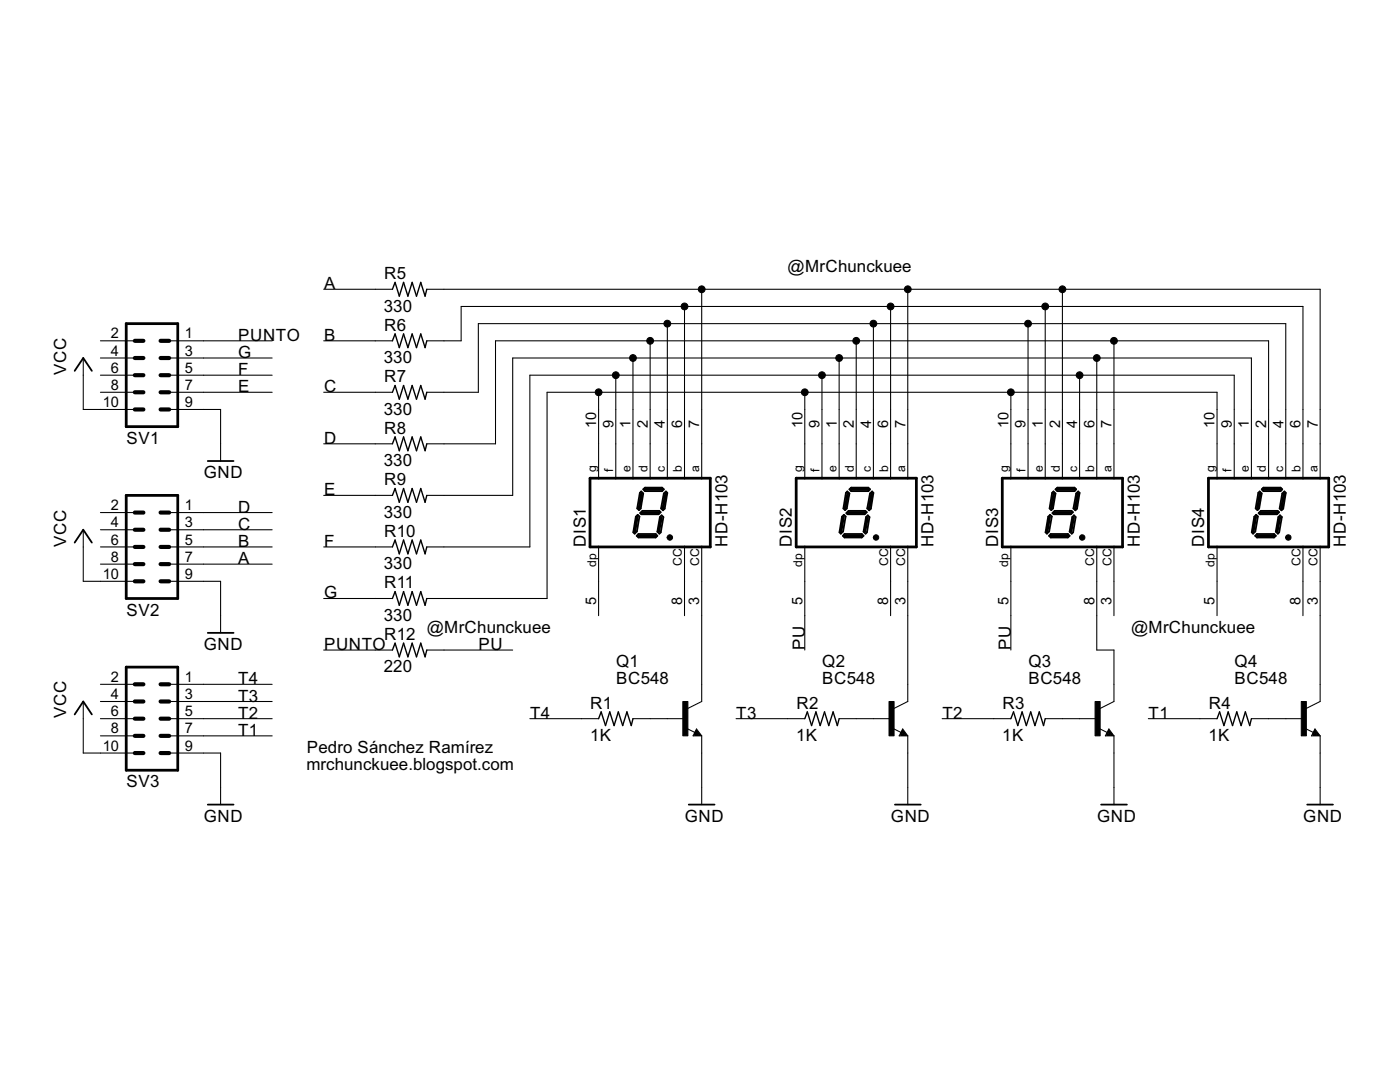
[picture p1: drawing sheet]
<svg xmlns="http://www.w3.org/2000/svg" width="279mm" height="216mm" viewBox="0 0 279 216" stroke-linecap="round" stroke-linejoin="round" font-family="sans-serif">
<path d="M133.5 107.3h.4M174.7 107.3h.3M215.8 107.3h.4M256.9 107.3h.4" fill="none" stroke="#000" stroke-width=".42"/>
<g fill="none" stroke="#000" stroke-width=".36">
<path d="M14.9 74l1.7-2.6 1.7 2.6M41.5 92h5.1M128 98.1l.4 .4-.5 3-.4 .3-.3-.3 .5-3.2zM128.4 97.6l.3-.3h3.4l.4 .3-.4 .4h-3.4zM132.5 98.5l.4-.4 .3 .2-.5 3.2-.4 .3-.4-.3zM168.8 98.3l.3-.2 .4 .4-.5 3-.3 .3-.4-.3zM169.5 97.6l.4-.3h3.4l.3 .3-.3 .4h-3.4zM173.6 98.5l.5-.4 .2 .2-.5 3.2-.3 .3-.4-.3zM210.2 98.1l.5 .4-.6 3-.3 .3-.3-.3 .5-3.2zM210.7 97.6l.3-.3h3.4l.4 .3-.4 .4h-3.4zM215.2 98.1l.3 .2-.6 3.2-.3 .3-.4-.3 .6-3zM251.1 98.3l.3-.2 .4 .4-.5 3-.3 .3-.4-.3z"/>
<path d="M251.8 97.6l.3-.3h3.5l.3 .3-.3 .4h-3.5zM255.9 98.5l.4-.4 .3 .2-.5 3.2-.4 .3-.3-.3zM14.9 108.3l1.7-2.6 1.7 2.6M126.9 103.1l.4-.4 .3 .4-.5 2.9-.4 .5-.3-.3zM127.1 106.9l.3-.3h3.5l.3 .3-.3 .4h-3.5zM128.2 101.9h3.4l.2 .3-.4 .4h-3.4l-.2-.2zM131.7 103.2l.3-.4 .4 .4-.5 3-.3 .3-.4-.4zM168.4 102.7l.4 .4-.5 2.9-.5 .5-.3-.3 .5-3.1zM168.6 106.6h3.4l.3 .3-.3 .4h-3.4l-.4-.4zM169.4 101.9h3.3l.3 .3-.4 .4h-3.5l-.2-.2zM172.8 103.2l.4-.4 .3 .4-.5 3-.3 .3-.4-.4zM209.2 103.1l.4-.4 .3 .4-.5 2.9-.5 .5-.2-.3z"/>
<path d="M209.7 106.6h3.4l.4 .3-.4 .4h-3.4l-.3-.4zM210.5 101.9h3.3l.3 .3-.4 .4h-3.4l-.3-.2zM214 103.2l.3-.4 .4 .4-.5 3-.3 .3-.4-.4zM250.7 102.7l.3 .4-.5 2.9-.4 .5-.3-.3 .5-3.1zM250.8 106.6h3.5l.3 .3-.3 .4h-3.5l-.3-.4zM251.6 101.9h3.4l.3 .3-.5 .4h-3.4l-.2-.2zM255.1 103.2l.4-.4 .3 .4-.5 3-.3 .3-.4-.4zM41.5 126.3h5.1M14.9 142.6l1.7-2.6 1.7 2.6M139 146.2l.2 .3h-.5l.3-.7 .7 .9h-1M180.1 146.2l.2 .3h-.5l.3-.7 .7 .9h-1M221.3 146.2l.2 .3h-.6l.4-.7 .7 .9h-1.1"/>
<path d="M262.4 146.2l.2 .3h-.5l.3-.7 .7 .9h-1M41.5 160.5h5.1M137.5 160.5h5.1M178.6 160.5h5.1M219.8 160.5h5.1M260.9 160.5h5.1"/>
</g>
<g fill="none" stroke="#000" stroke-width=".55">
<path d="M25.2 64.6h10.3v20.5h-10.3zM25.2 98.8h10.3v20.6h-10.3zM117.8 95.4h24v13.7h-24zM128 98.5l-.5 2.9M128.7 97.6h3.4M132.8 98.5l-.5 2.9M158.9 95.4h24v13.7h-24zM169.2 98.5l-.5 2.9M169.9 97.6h3.4M174 98.5l-.5 2.9M200 95.4h24v13.7h-24zM210.3 98.5l-.5 2.9"/>
<path d="M211 97.6h3.4M215.1 98.5l-.5 2.9M241.2 95.4h24v13.7h-24zM251.5 98.5l-.5 2.9M252.1 97.6h3.5M256.3 98.5l-.6 2.9M127.2 103.1l-.5 3.1M127.5 106.9h3.3M128 102.3h3.5M132 103.3l-.5 2.7M168.3 103.1l-.5 3.1M168.7 106.9h3.2"/>
<path d="M169.2 102.3h3.4M173.1 103.3l-.5 2.7M209.5 103.1l-.6 3.1M209.8 106.9h3.3M210.3 102.3h3.4M214.2 103.3l-.5 2.7M250.6 103.1l-.5 3.1M251 106.9h3.2M251.5 102.3h3.4M255.4 103.3l-.5 2.7M25.2 133.1h10.3v20.6h-10.3z"/>
</g>
<g fill="none" stroke="#000" stroke-width=".21">
<path d="M64.6 57.7h13.7M85.2 57.7h178.3v37.9M140 57.7v37.9M181.2 57.7v37.9M212 57.7v37.9M16.6 71.4v10.3h10.3M20 68h6.9M20 71.4h6.9M20 74.9h6.9M20 78.3h6.9M33.8 68h20.5M33.8 71.4h20.5"/>
<path d="M33.8 74.9h20.5M33.8 78.3h20.5M64.6 68h13.7M64.6 78.3h13.7M85.2 68h6.8v-6.8h168v34.4M85.2 78.3h10.3v-13.7h161.1v31M119.5 78.3v17.3M122.9 74.9v20.7M126.3 71.4v24.2M129.8 68v27.6M133.2 64.6v31M136.6 61.2v34.4"/>
<path d="M160.6 78.3v17.3M164 74.9v20.7M167.5 71.4v24.2M170.9 68v27.6M174.3 64.6v31M177.7 61.2v34.4M201.7 78.3v17.3M205.2 64.6v31M208.6 61.2v34.4M215.5 74.9v20.7M218.9 71.4v24.2M222.3 68v27.6"/>
<path d="M33.8 81.7h10.2v10.3M64.6 88.6h13.7M64.6 98.8h13.7M85.2 88.6h13.7v-20.6h154.3v27.6M242.9 95.6v-17.3h-133.7v41.1h-24M246.3 95.6v-20.7h-140.6v34.2h-20.5M249.7 95.6v-24.2h-147.4v27.4h-17.1M16.6 105.7v10.3h10.3M20 102.3h6.9M20 105.7h6.9M20 109.1h6.9M20 112.6h6.9"/>
<path d="M33.8 102.3h20.5M33.8 105.7h20.5M33.8 109.1h20.5M33.8 112.6h20.5M33.8 116h10.2v10.3M64.6 109.1h13.7M64.6 119.4h13.7M119.5 109v13.9M136.6 109v13.9M140 109v31l-2.7 1.4M160.6 109v20.7M177.7 109v13.9"/>
<path d="M181.2 109v31l-2.8 1.4M201.7 109v20.7M218.9 109v20.7h3.4v10.3l-2.7 1.4M222.3 109v13.9M242.9 109v13.9M260 109v13.9M263.5 109v31l-2.8 1.4M16.6 140v10.3h10.3M20 136.5h6.9M20 140h6.9M33.8 136.5h20.5M33.8 140h20.5"/>
<path d="M64.6 129.7h13.7M85.2 129.7h17.1M20 146.8h6.9M20 143.4h6.9M33.8 146.8h20.5M33.8 143.4h20.5M33.8 150.3h10.2v10.2M105.7 143.4h13.8M126.3 143.4h10.3M137 145.3l1.7 .9M139 145.5l1 1.3h-1.7zM140 146.8v13.7"/>
<path d="M146.9 143.4h13.7M167.5 143.4h10.2M178.2 145.3l1.6 .9M180.1 145.5l1.1 1.3h-1.7zM181.2 146.8v13.7M188 143.4h13.7M208.6 143.4h10.3M219.3 145.3l1.7 .9M221.3 145.5l1 1.3h-1.7zM222.3 146.8v13.7M229.2 143.4h13.7M249.7 143.4h10.3"/>
<path d="M260.4 145.3l1.7 .9M262.4 145.5l1.1 1.3h-1.8zM263.5 146.8v13.7"/>
</g>
<g fill="#000" stroke="#000" stroke-width=".2">
<path d="M133.4 106.8a.55 .55 0 0 1 .8 .2 .55 .55 0 0 1-.4 .8 .55 .55 0 0 1-.7-.5h.5l.1-.2 .1 .2h-.7z" fill-rule="evenodd"/>
<path d="M174.5 106.8a.55 .55 0 0 1 .8 .2 .55 .55 0 0 1-.4 .8 .55 .55 0 0 1-.6-.5h.4l.1-.2 .1 .2h-.6z" fill-rule="evenodd"/>
<path d="M215.7 106.8a.55 .55 0 0 1 .8 .2 .55 .55 0 0 1-.4 .8 .55 .55 0 0 1-.7-.5h.4l.2-.2 .1 .2-.1 .1-.6-.1z" fill-rule="evenodd"/>
<path d="M256.8 106.8a.55 .55 0 0 1 .8 .2 .55 .55 0 0 1-.4 .8 .55 .55 0 0 1-.6-.5h.4l.1-.2 .1 .2h-.6z" fill-rule="evenodd"/>
<circle cx="140" cy="57.7" r=".68"/>
<circle cx="181.2" cy="57.7" r=".68"/>
<circle cx="212" cy="57.7" r=".68"/>
<circle cx="119.5" cy="78.3" r=".68"/>
<circle cx="122.9" cy="74.9" r=".68"/>
<circle cx="126.3" cy="71.4" r=".68"/>
<circle cx="129.8" cy="68" r=".68"/>
<circle cx="133.2" cy="64.6" r=".68"/>
<circle cx="136.6" cy="61.2" r=".68"/>
<circle cx="160.6" cy="78.3" r=".68"/>
<circle cx="164" cy="74.9" r=".68"/>
<circle cx="167.5" cy="71.4" r=".68"/>
<circle cx="170.9" cy="68" r=".68"/>
<circle cx="174.3" cy="64.6" r=".68"/>
<circle cx="177.7" cy="61.2" r=".68"/>
<circle cx="201.7" cy="78.3" r=".68"/>
<circle cx="205.2" cy="64.6" r=".68"/>
<circle cx="208.6" cy="61.2" r=".68"/>
<circle cx="215.5" cy="74.9" r=".68"/>
<circle cx="218.9" cy="71.4" r=".68"/>
<circle cx="222.3" cy="68" r=".68"/>
</g>
<path d="M136.3 140h1v6.8h-1zM177.4 140h1v6.8h-1zM218.5 140h1.1v6.8h-1.1zM259.7 140h1v6.8h-1z" fill="#000" stroke="#000" stroke-width=".2"/>
<path d="M78.3 57.7l.5-1.4 .9 2.8 .8-2.8 .9 2.8 .9-2.8 .8 2.8 .9-2.8 .8 2.8 .4-1.4M78.3 68l.5-1.4 .9 2.8 .8-2.8 .9 2.8 .9-2.8 .8 2.8 .9-2.8 .8 2.8 .4-1.4M78.3 78.3l.5-1.4 .9 2.8 .8-2.8 .9 2.8 .9-2.8 .8 2.8 .9-2.8 .8 2.8 .4-1.4M78.3 88.6l.5-1.4 .9 2.7 .8-2.7 .9 2.7 .9-2.7 .8 2.7 .9-2.7 .8 2.7 .4-1.3M78.3 98.8l.5-1.3 .9 2.7 .8-2.7 .9 2.7 .9-2.7 .8 2.7 .9-2.7 .8 2.7 .4-1.4M78.3 109.1l.5-1.3 .9 2.7 .8-2.7 .9 2.7 .9-2.7 .8 2.7 .9-2.7 .8 2.7 .4-1.4M78.3 119.4l.5-1.4 .9 2.8 .8-2.8 .9 2.8 .9-2.8 .8 2.8 .9-2.8 .8 2.8 .4-1.4M78.3 129.7l.5-1.4 .9 2.8 .8-2.8 .9 2.8 .9-2.8 .8 2.8 .9-2.8 .8 2.8 .4-1.4M119.5 143.4l.5-1.4 .8 2.8 .9-2.8 .9 2.8 .8-2.8 .9 2.8 .8-2.8 .9 2.8 .3-1.4M160.6 143.4l.5-1.4 .9 2.8 .8-2.8 .9 2.8 .8-2.8 .9 2.8 .9-2.8 .8 2.8 .4-1.4M201.7 143.4l.6-1.4 .8 2.8 .9-2.8 .8 2.8 .9-2.8 .8 2.8 .9-2.8 .9 2.8 .3-1.4M242.9 143.4l.5-1.4 .9 2.8 .8-2.8 .9 2.8 .8-2.8 .9 2.8 .8-2.8 .9 2.8 .3-1.4" fill="none" stroke="#000" stroke-width=".28"/>
<g fill="none" stroke="#000" stroke-width=".83">
<path d="M26.9 78.3h1.7M26.9 74.9h1.7M26.9 71.4h1.7M26.9 68h1.7M32 78.3h1.8M32 74.9h1.8M32 71.4h1.8M32 68h1.8M26.9 81.7h1.7M32 81.7h1.8M26.9 116h1.7M26.9 112.6h1.7"/>
<path d="M26.9 109.1h1.7M26.9 105.7h1.7M26.9 102.3h1.7M32 116h1.8M32 112.6h1.8M32 109.1h1.8M32 105.7h1.8M32 102.3h1.8M26.9 140h1.7M26.9 136.5h1.7M32 140h1.8M32 136.5h1.8"/>
<path d="M26.9 150.3h1.7M26.9 146.8h1.7M26.9 143.4h1.7M32 150.3h1.8M32 146.8h1.8M32 143.4h1.8"/>
</g>
<g font-size="3.8">
<text x="64.7" y="57.7">A</text>
<text x="76.7" y="55.7">R5</text>
<text x="157.2" y="54.3">@MrChunckuee</text>
<text x="76.6" y="62.2">330</text>
<text x="76.7" y="66">R6</text>
<text x="47.5" y="71.4">G</text>
<text x="47.5" y="68">PUNTO</text>
<text x="64.7" y="68">B</text>
<text x="13.2" y="74.8" transform="rotate(-90 13.2 74.8)">VCC</text>
<text x="47.5" y="74.9">F</text>
<text x="76.6" y="72.5">330</text>
<text x="76.7" y="76.3">R7</text>
<text x="47.5" y="78.3">E</text>
<text x="64.7" y="78.3">C</text>
<text x="76.6" y="82.7">330</text>
<text x="25.2" y="88.6">SV1</text>
<text x="64.7" y="88.6">D</text>
<text x="76.7" y="86.5">R8</text>
<text x="40.7" y="95.4">GND</text>
<text x="76.6" y="93">330</text>
<text x="64.7" y="98.9">E</text>
<text x="76.7" y="96.8">R9</text>
<text x="47.5" y="105.7">C</text>
<text x="47.5" y="102.3">D</text>
<text x="76.6" y="103.3">330</text>
<text x="76.7" y="107.1">R10</text>
<text x="13.2" y="109.1" transform="rotate(-90 13.2 109.1)">VCC</text>
<text x="47.5" y="112.6">A</text>
<text x="47.5" y="109.1">B</text>
<text x="64.7" y="109.1">F</text>
<text x="76.6" y="113.6">330</text>
<text x="116.9" y="109.1" transform="rotate(-90 116.9 109.1)">DIS1</text>
<text x="145.2" y="109.1" transform="rotate(-90 145.2 109.1)">HD-H103</text>
<text x="158" y="109.1" transform="rotate(-90 158 109.1)">DIS2</text>
<text x="186.3" y="109.1" transform="rotate(-90 186.3 109.1)">HD-H103</text>
<text x="199.2" y="109.1" transform="rotate(-90 199.2 109.1)">DIS3</text>
<text x="227.5" y="109.1" transform="rotate(-90 227.5 109.1)">HD-H103</text>
<text x="240.3" y="109.1" transform="rotate(-90 240.3 109.1)">DIS4</text>
<text x="268.6" y="109.1" transform="rotate(-90 268.6 109.1)">HD-H103</text>
<text x="64.7" y="119.4">G</text>
<text x="76.7" y="117.4">R11</text>
<text x="25.2" y="122.8">SV2</text>
<text x="76.6" y="123.9">330</text>
<text x="40.7" y="129.7">GND</text>
<text x="64.7" y="129.7">PUNTO</text>
<text x="76.7" y="127.7">R12</text>
<text x="85.2" y="126.3">@MrChunckuee</text>
<text x="95.5" y="129.7">PU</text>
<text x="160.6" y="129.6" transform="rotate(-90 160.6 129.6)">PU</text>
<text x="201.7" y="129.6" transform="rotate(-90 201.7 129.6)">PU</text>
<text x="225.7" y="126.3">@MrChunckuee</text>
<text x="47.5" y="136.6">T4</text>
<text x="76.6" y="134.2">220</text>
<text x="123" y="136.6">BC548</text>
<text x="123" y="133.1">Q1</text>
<text x="164.1" y="136.6">BC548</text>
<text x="164.1" y="133.1">Q2</text>
<text x="205.2" y="136.6">BC548</text>
<text x="205.2" y="133.1">Q3</text>
<text x="246.4" y="136.6">BC548</text>
<text x="246.4" y="133.1">Q4</text>
<text x="13.2" y="143.4" transform="rotate(-90 13.2 143.4)">VCC</text>
<text x="47.5" y="143.4">T2</text>
<text x="47.5" y="140">T3</text>
<text x="105.8" y="143.4">T4</text>
<text x="117.8" y="141.4">R1</text>
<text x="146.9" y="143.4">T3</text>
<text x="158.9" y="141.4">R2</text>
<text x="188.1" y="143.4">T2</text>
<text x="200.1" y="141.4">R3</text>
<text x="229.2" y="143.4">T1</text>
<text x="241.2" y="141.4">R4</text>
<text x="47.5" y="146.8">T1</text>
<text x="117.7" y="147.9">1K</text>
<text x="158.9" y="147.9">1K</text>
<text x="200" y="147.9">1K</text>
<text x="241.2" y="147.9">1K</text>
<text x="61.2" y="153.7">mrchunckuee.blogspot.com</text>
<text x="61.2" y="150.3">Pedro Sánchez Ramírez</text>
<text x="25.2" y="157.1">SV3</text>
<text x="40.7" y="164">GND</text>
<text x="136.7" y="164">GND</text>
<text x="177.8" y="164">GND</text>
<text x="218.9" y="164">GND</text>
<text x="260.1" y="164">GND</text>
</g>
<g font-size="3.3">
<text x="22.1" y="67.5">2</text>
<text x="22.1" y="70.9">4</text>
<text x="36.9" y="67.5">1</text>
<text x="36.9" y="70.9">3</text>
<text x="22.1" y="74.4">6</text>
<text x="22.1" y="77.8">8</text>
<text x="36.9" y="74.4">5</text>
<text x="36.9" y="77.8">7</text>
<text x="20.5" y="81.2">10</text>
<text x="36.9" y="81.2">9</text>
<text x="119" y="85.4" transform="rotate(-90 119 85.4)">10</text>
<text x="122.4" y="85.4" transform="rotate(-90 122.4 85.4)">9</text>
<text x="125.8" y="85.4" transform="rotate(-90 125.8 85.4)">1</text>
<text x="129.3" y="85.4" transform="rotate(-90 129.3 85.4)">2</text>
<text x="132.7" y="85.4" transform="rotate(-90 132.7 85.4)">4</text>
<text x="136.1" y="85.4" transform="rotate(-90 136.1 85.4)">6</text>
<text x="139.6" y="85.4" transform="rotate(-90 139.6 85.4)">7</text>
<text x="160.1" y="85.4" transform="rotate(-90 160.1 85.4)">10</text>
<text x="163.6" y="85.4" transform="rotate(-90 163.6 85.4)">9</text>
<text x="167" y="85.4" transform="rotate(-90 167 85.4)">1</text>
<text x="170.4" y="85.4" transform="rotate(-90 170.4 85.4)">2</text>
<text x="173.8" y="85.4" transform="rotate(-90 173.8 85.4)">4</text>
<text x="177.3" y="85.4" transform="rotate(-90 177.3 85.4)">6</text>
<text x="180.7" y="85.4" transform="rotate(-90 180.7 85.4)">7</text>
<text x="201.3" y="85.4" transform="rotate(-90 201.3 85.4)">10</text>
<text x="204.7" y="85.4" transform="rotate(-90 204.7 85.4)">9</text>
<text x="208.1" y="85.4" transform="rotate(-90 208.1 85.4)">1</text>
<text x="211.6" y="85.4" transform="rotate(-90 211.6 85.4)">2</text>
<text x="215" y="85.4" transform="rotate(-90 215 85.4)">4</text>
<text x="218.4" y="85.4" transform="rotate(-90 218.4 85.4)">6</text>
<text x="221.8" y="85.4" transform="rotate(-90 221.8 85.4)">7</text>
<text x="242.4" y="85.4" transform="rotate(-90 242.4 85.4)">10</text>
<text x="245.8" y="85.4" transform="rotate(-90 245.8 85.4)">9</text>
<text x="249.3" y="85.4" transform="rotate(-90 249.3 85.4)">1</text>
<text x="252.7" y="85.4" transform="rotate(-90 252.7 85.4)">2</text>
<text x="256.1" y="85.4" transform="rotate(-90 256.1 85.4)">4</text>
<text x="259.5" y="85.4" transform="rotate(-90 259.5 85.4)">6</text>
<text x="263" y="85.4" transform="rotate(-90 263 85.4)">7</text>
<text x="22.1" y="101.8">2</text>
<text x="36.9" y="101.8">1</text>
<text x="22.1" y="105.2">4</text>
<text x="36.9" y="105.2">3</text>
<text x="22.1" y="108.7">6</text>
<text x="22.1" y="112.1">8</text>
<text x="36.9" y="108.7">5</text>
<text x="36.9" y="112.1">7</text>
<text x="20.5" y="115.5">10</text>
<text x="36.9" y="115.5">9</text>
<text x="119" y="120.8" transform="rotate(-90 119 120.8)">5</text>
<text x="136.1" y="120.8" transform="rotate(-90 136.1 120.8)">8</text>
<text x="139.6" y="120.8" transform="rotate(-90 139.6 120.8)">3</text>
<text x="160.1" y="120.8" transform="rotate(-90 160.1 120.8)">5</text>
<text x="177.3" y="120.8" transform="rotate(-90 177.3 120.8)">8</text>
<text x="180.7" y="120.8" transform="rotate(-90 180.7 120.8)">3</text>
<text x="201.3" y="120.8" transform="rotate(-90 201.3 120.8)">5</text>
<text x="218.4" y="120.8" transform="rotate(-90 218.4 120.8)">8</text>
<text x="221.8" y="120.8" transform="rotate(-90 221.8 120.8)">3</text>
<text x="242.4" y="120.8" transform="rotate(-90 242.4 120.8)">5</text>
<text x="259.5" y="120.8" transform="rotate(-90 259.5 120.8)">8</text>
<text x="263" y="120.8" transform="rotate(-90 263 120.8)">3</text>
<text x="22.1" y="136.1">2</text>
<text x="36.9" y="136.1">1</text>
<text x="22.1" y="139.5">4</text>
<text x="22.1" y="142.9">6</text>
<text x="36.9" y="139.5">3</text>
<text x="36.9" y="142.9">5</text>
<text x="20.5" y="149.8">10</text>
<text x="22.1" y="146.4">8</text>
<text x="36.9" y="146.4">7</text>
<text x="36.9" y="149.8">9</text>
</g>
<g font-size="2.7">
<text x="118.9" y="94.2" transform="rotate(-90 118.9 94.2)">g</text>
<text x="122.4" y="94.2" transform="rotate(-90 122.4 94.2)">f</text>
<text x="125.8" y="94.2" transform="rotate(-90 125.8 94.2)">e</text>
<text x="129.2" y="94.2" transform="rotate(-90 129.2 94.2)">d</text>
<text x="132.7" y="94.2" transform="rotate(-90 132.7 94.2)">c</text>
<text x="136.1" y="94.2" transform="rotate(-90 136.1 94.2)">b</text>
<text x="139.5" y="94.2" transform="rotate(-90 139.5 94.2)">a</text>
<text x="160.1" y="94.2" transform="rotate(-90 160.1 94.2)">g</text>
<text x="163.5" y="94.2" transform="rotate(-90 163.5 94.2)">f</text>
<text x="166.9" y="94.2" transform="rotate(-90 166.9 94.2)">e</text>
<text x="170.4" y="94.2" transform="rotate(-90 170.4 94.2)">d</text>
<text x="173.8" y="94.2" transform="rotate(-90 173.8 94.2)">c</text>
<text x="177.2" y="94.2" transform="rotate(-90 177.2 94.2)">b</text>
<text x="180.7" y="94.2" transform="rotate(-90 180.7 94.2)">a</text>
<text x="201.2" y="94.2" transform="rotate(-90 201.2 94.2)">g</text>
<text x="204.7" y="94.2" transform="rotate(-90 204.7 94.2)">f</text>
<text x="208.1" y="94.2" transform="rotate(-90 208.1 94.2)">e</text>
<text x="211.5" y="94.2" transform="rotate(-90 211.5 94.2)">d</text>
<text x="214.9" y="94.2" transform="rotate(-90 214.9 94.2)">c</text>
<text x="218.4" y="94.2" transform="rotate(-90 218.4 94.2)">b</text>
<text x="221.8" y="94.2" transform="rotate(-90 221.8 94.2)">a</text>
<text x="242.4" y="94.2" transform="rotate(-90 242.4 94.2)">g</text>
<text x="245.8" y="94.2" transform="rotate(-90 245.8 94.2)">f</text>
<text x="249.2" y="94.2" transform="rotate(-90 249.2 94.2)">e</text>
<text x="252.7" y="94.2" transform="rotate(-90 252.7 94.2)">d</text>
<text x="256.1" y="94.2" transform="rotate(-90 256.1 94.2)">c</text>
<text x="259.5" y="94.2" transform="rotate(-90 259.5 94.2)">b</text>
<text x="262.9" y="94.2" transform="rotate(-90 262.9 94.2)">a</text>
<text x="118.9" y="113.1" transform="rotate(-90 118.9 113.1)">dp</text>
<text x="136.1" y="113" transform="rotate(-90 136.1 113)">CC</text>
<text x="139.5" y="113" transform="rotate(-90 139.5 113)">CC</text>
<text x="160.1" y="113.1" transform="rotate(-90 160.1 113.1)">dp</text>
<text x="177.2" y="113" transform="rotate(-90 177.2 113)">CC</text>
<text x="180.7" y="113" transform="rotate(-90 180.7 113)">CC</text>
<text x="201.2" y="113.1" transform="rotate(-90 201.2 113.1)">dp</text>
<text x="218.4" y="113" transform="rotate(-90 218.4 113)">CC</text>
<text x="221.8" y="113" transform="rotate(-90 221.8 113)">CC</text>
<text x="242.4" y="113.1" transform="rotate(-90 242.4 113.1)">dp</text>
<text x="259.5" y="113" transform="rotate(-90 259.5 113)">CC</text>
<text x="262.9" y="113" transform="rotate(-90 262.9 113)">CC</text>
</g>
</svg>
